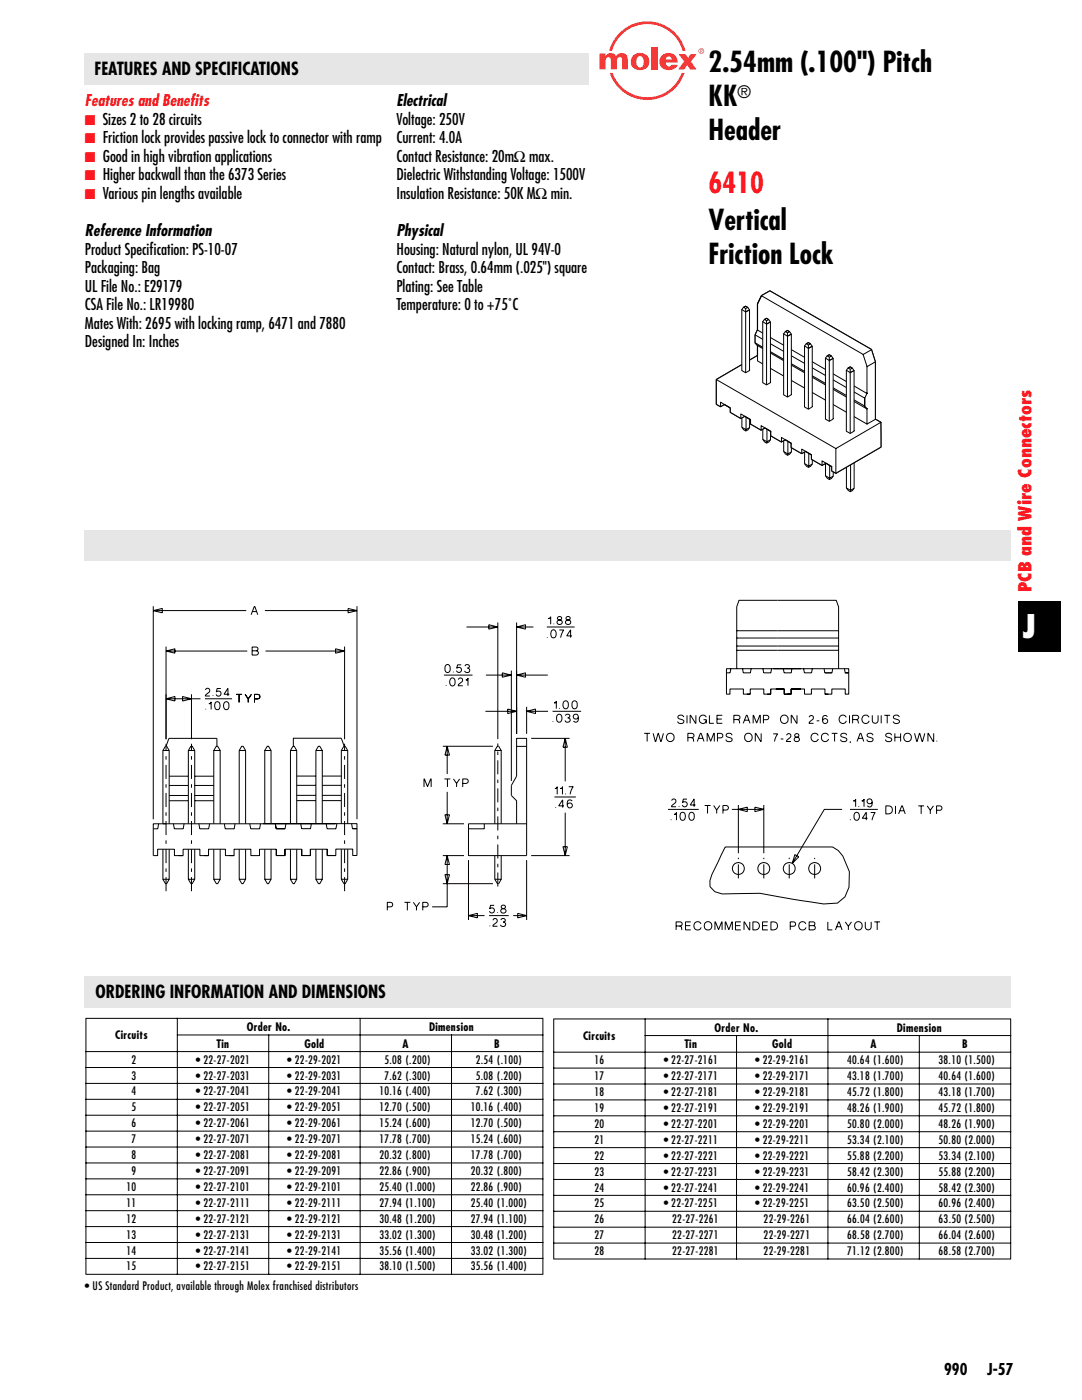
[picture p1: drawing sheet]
<svg xmlns="http://www.w3.org/2000/svg" width="216mm" height="279mm" viewBox="0 0 216 279" stroke-linecap="round" stroke-linejoin="round" font-family="sans-serif">
<path d="M203.2 120h8.5v10.1h-8.5z" fill="#000"/>
<g fill="#fff">
<path d="M202.4 68.3h5.9v49.9h-5.9z"/>
<path d="M119.6 4.2h21v15.8h-21z"/>
</g>
<g fill="#ee3b32">
<path d="M119.6 10.7h1.2v.5a1.22 1.22 0 0 1 2.1 0 1.28 1.28 0 0 1 1.5-.5 1.28 1.28 0 0 1 .9 1.3v1.8h-1.1v-1.7a.55 .55 0 0 0-.6-.7 .55 .55 0 0 0-.5 .7v1.7h-1.2v-1.7a.54 .54 0 0 0-.6-.7 .54 .54 0 0 0-.4 .7v1.7h-1.3z"/>
<path d="M130 9.4h1.3v4.4h-1.3z"/>
<path d="M135.4 10.8h1.4l.5 .7 .5-.7h1.2l-1.1 1.5 1 1.5h-1.2l-.6-.8-.5 .8h-1.3l1.2-1.5z"/>
<path d="M121.7 14.6h.5a7.3 7.3 0 0 0 6.9 4.8 7.3 7.3 0 0 0 6.9-4.8h.6a7.9 7.9 0 0 1-7.5 5.4 7.9 7.9 0 0 1-7.4-5.4z"/>
<path d="M123.6 6.6a7.8 7.8 0 0 1 13.2 3.5h-.6a7.3 7.3 0 0 0-7-5.3 7.3 7.3 0 0 0-7.1 5.3h-.5a8 8 0 0 1 2-3.5z"/>
<path d="M126.4 11a1.85 1.85 0 0 1 2.4-.1 1.85 1.85 0 0 1 .5 2.3 1.84 1.84 0 0 1-2.6 .5 1.84 1.84 0 0 1-.3-2.7zM127.4 11.3a1.52 1.52 0 0 0 0 2.1 .69 .69 0 0 0 1-.6 1.22 1.22 0 0 0-.7-1.6z"/>
<path d="M132.1 11a1.85 1.85 0 0 1 2.1-.3 1.85 1.85 0 0 1 1 1.8h-2.3a.6 .6 0 0 0 .3 .7 .6 .6 0 0 0 .8-.3h1.2a1.98 1.98 0 0 1-1.8 1.1 1.98 1.98 0 0 1-1.8-1.2 1.77 1.77 0 0 1 .5-1.8zM133 11.4l-.2 .5h1.3a.63 .63 0 0 0-.4-.6 .63 .63 0 0 0-.7 .1z"/>
<path d="M139.4 10.2a.57 .57 0 0 1 1.1 0 .57 .57 0 0 1-1.1 0zM139.5 10.2a.46 .46 0 0 0 .9 0 .46 .46 0 0 0-.9 0zM139.7 9.9h.4l-.1 .3 .2 .3-.3-.3-.2 .3zM139.8 10v.2l.2-.1v-.1z"/>
</g>
<path d="M16.7 10.6h100.8v6.3h-100.8z" fill="#e6e6e6"/>
<path d="M16.9 105.1h184.6v88.6h-184.6z" fill="#fff"/>
<path d="M16.9 105.8h184.8v6h-184.8z" fill="#e6e6e6"/>
<path d="M110.5 203.4h91v62.7h-91z" fill="#fff"/>
<g fill="none" stroke="#000" stroke-width=".2">
<path d="M110.4 203.4h91.4M110.4 210h91.4M110.4 213.2h91.4M110.4 216.3h91.4M110.4 219.5h91.4M110.5 203.4v47.8M128.6 206.7h73.2M128.7 203.3v48M147 206.6v44.7M165.2 203.3v48M183.4 206.6v44.7M201.7 203.4v47.8"/>
<path d="M110.4 222.7h91.4M110.4 225.9h91.4M110.4 229h91.4M110.4 232.2h91.4M110.4 235.4h91.4M110.4 238.6h91.4M110.4 241.7h91.4M110.4 244.9h91.4M110.4 248.1h91.4M110.4 251.3h91.4"/>
</g>
<path d="M16.9 194.7h184.8v6.4h-184.8z" fill="#e6e6e6"/>
<path d="M17.1 202.5h91.1v52.5h-91.1z" fill="#fff"/>
<g fill="none" stroke="#000" stroke-width=".2">
<path d="M17.1 203.2h91.3M17.1 209.9h91.3M17.1 213h91.3M17.1 216.2h91.3M17.1 219.4h91.3M17.1 203.3v50.9M35.3 206.6h73.1M35.4 203.1v51.3M53.6 206.5v47.9M71.9 203.1v51.3M90.1 206.5v47.9M108.3 203.3v50.9"/>
<path d="M17.1 222.6h91.3M17.1 225.7h91.3M17.1 228.9h91.3M17.1 232.1h91.3M17.1 235.3h91.3M17.1 238.4h91.3M17.1 241.6h91.3M17.1 244.8h91.3M17.1 248h91.3M17.1 251.1h91.3M17.1 254.3h91.3"/>
</g>
<g fill="#fff">
<path d="M17 256h91v5.8h-91z"/>
<path d="M141.4 55.6h60.3v45.1h-60.3z"/>
<path d="M142.1 57.3h34.6v41.7h-34.6z"/>
</g>
<path d="M168.9 90.7a1.17 1.17 0 0 1 1.5 0v6.8l-.3 .4-.4 .2-.5-.2-.3-.5z" fill="#fff" stroke="#000" stroke-width=".2"/>
<path d="M169.7 92.3v5.6l-.8-.5M170.4 97.5l-.7 .4v.2" fill="none" stroke="#000" stroke-width=".2"/>
<path d="M164.7 90.4a1.17 1.17 0 0 1 1.6 0v4.6l-.4 .5-.4 .2-.4-.3-.4-.4z" fill="#fff" stroke="#000" stroke-width=".2"/>
<path d="M165.6 92v3.4l-.9-.4M166.3 95l-.8 .4v.3" fill="none" stroke="#000" stroke-width=".2"/>
<path d="M160.5 88a1.17 1.17 0 0 1 1.6 0v4.6l-.4 .5-.4 .2-.4-.3-.4-.5z" fill="#fff" stroke="#000" stroke-width=".2"/>
<path d="M161.4 89.6v3.4l-.9-.5M162.1 92.6l-.7 .4-.1 .3" fill="none" stroke="#000" stroke-width=".2"/>
<path d="M156.4 85.6a1.17 1.17 0 0 1 1.5-.1v4.7l-.3 .4-.5 .3-.4-.3-.3-.5z" fill="#fff" stroke="#000" stroke-width=".2"/>
<path d="M157.2 87.2v3.4l-.8-.5M157.9 90.2l-.7 .4-.1 .3" fill="none" stroke="#000" stroke-width=".2"/>
<path d="M152.2 83.1a1.17 1.17 0 0 1 1.5 0v4.7l-.3 .4-.4 .2-.5-.2-.3-.5z" fill="#fff" stroke="#000" stroke-width=".2"/>
<path d="M153 84.8v3.4l-.8-.5M153.7 87.8l-.7 .4v.2" fill="none" stroke="#000" stroke-width=".2"/>
<path d="M148 80.7a1.17 1.17 0 0 1 1.6 0v4.6l-.4 .5-.4 .2-.4-.2-.4-.5z" fill="#fff" stroke="#000" stroke-width=".2"/>
<path d="M148.9 82.3v3.4l-.9-.4M149.6 85.3l-.7 .4-.1 .3" fill="none" stroke="#000" stroke-width=".2"/>
<path d="M152 59l1.6-.9 20.3 11.7 .8 2.4v11.5l1 .6 .1 4.9-9 5.2-.8-.4v-.9l-1.2-.7-.8 .5-2.1-1.3v-.8l-1.2-.7-.7 .4-2.1-1.2v-.8l-1.2-.8-.8 .5-2.1-1.2v-.9l-1.2-.7-.7 .4-2.1-1.2v-.8l-1.2-.7-.8 .4-2.1-1.2v-.9l-1.2-.7-.7 .5-.9-.5v-4.9l8.3-4.8v-2.1l-.5-.5v-1.6l.5-1v-5.1z" fill="none" stroke="#000" stroke-width=".26"/>
<path d="M152 59l1.6-.9 20.3 11.7 .8 2.4v11.5l1.1 .6v4.9l-9 5.2-.8-.4v-.9l-1.2-.7-.8 .5-2.1-1.3v-.8l-1.2-.7-.7 .4-2.1-1.2v-.8l-1.2-.8-.8 .5-2.1-1.2v-.9l-1.2-.7-.7 .4-2.1-1.2v-.8l-1.2-.7-.8 .4-2.1-1.2v-.9l-1.2-.7-.7 .5-.9-.5v-4.9l8.3-4.8v-2.1l-.5-.5v-1.6l.5-1v-5.1z" fill="#fff" stroke="#000" stroke-width=".2"/>
<g fill="none" stroke="#000" stroke-width=".2">
<path d="M142.9 75.8l23.9 13.7M150.7 66.8l21.8 12.6v1.6l-21.8-12.6M151.1 65.8l21.9 12.7M151.1 68.9l21.9 12.7M151.2 68.9v3.1l21.8 12.6v-3l-.4-.5v-1.6l.4-1.1M151.2 65.8v-5.1l.8-1.7 20.2 11.7 .8 2.4v5.4M173.9 69.8l-1.7 .9M174.7 72.2l-1.7 1M143.8 81.1v-.8l1.9 1.1M147.8 83.5v-.9l2 1.1M151.9 85.8v-.8l1.9 1.1M155.9 88.2v-.9l2 1.2"/>
<path d="M160 90.5v-.9l1.9 1.2M164 92.9v-.9l2 1.1M174.7 83.7l-1.7 .9M175.8 84.3l-9 5.2v4.9"/>
</g>
<path d="M169.2 73.4l.5-.2 .4 .3 .3 .5v12.1l-.8 .4-.7-.4v-12.2z" fill="#fff" stroke="#000" stroke-width=".2"/>
<path d="M169.2 73.4l.5-.2 .4 .3-.5 .2zM169.6 74.4v12.1M169.6 73.7v.7l.8-.4-.8 .4-.7-.5" fill="none" stroke="#000" stroke-width=".2"/>
<path d="M165.1 71l.4-.2 .4 .3 .3 .4 .1 12.1-.8 .5-.8-.5v-12.1z" fill="#fff" stroke="#000" stroke-width=".2"/>
<path d="M165.1 71l.4-.2 .4 .3-.4 .2zM165.5 71.9v12.2M165.5 71.3v.6l.7-.4-.7 .4-.8-.4" fill="none" stroke="#000" stroke-width=".2"/>
<path d="M160.9 68.6l.4-.2 .4 .2 .4 .5v12.1l-.8 .5-.8-.5v-12.2z" fill="#fff" stroke="#000" stroke-width=".2"/>
<path d="M160.5 69l.8 .5 .8-.4M160.9 68.6l.4-.2 .4 .2-.4 .2zM161.3 69.5v12.1M161.3 68.8v.7l.8-.4" fill="none" stroke="#000" stroke-width=".2"/>
<path d="M156.7 66.2l.4-.3 .5 .3 .3 .5v12.1l-.8 .4-.7-.4v-12.2z" fill="#fff" stroke="#000" stroke-width=".2"/>
<path d="M156.7 66.2l.4-.3 .5 .3-.5 .2zM157.1 67.1v12.1M157.1 66.4v.7l.8-.4-.8 .4-.7-.5" fill="none" stroke="#000" stroke-width=".2"/>
<path d="M152.5 63.7l.5-.2 .4 .3 .3 .5v12.1l-.7 .4-.8-.4v-12.2z" fill="#fff" stroke="#000" stroke-width=".2"/>
<path d="M152.5 63.7l.5-.2 .4 .3-.4 .2zM153 64.7v12.1M153 64v.7l.7-.4-.7 .4-.8-.5" fill="none" stroke="#000" stroke-width=".2"/>
<path d="M148.4 61.3l.4-.2 .4 .3 .4 .5v12l-.8 .5-.8-.5v-12.1z" fill="#fff" stroke="#000" stroke-width=".2"/>
<path d="M148.4 61.3l.4-.2 .4 .3-.4 .2zM148.8 62.2v12.2M148.8 61.6v.6l.8-.3-.8 .3-.8-.4" fill="none" stroke="#000" stroke-width=".2"/>
<g fill="#fff">
<path d="M17 113.6h184.5v78.4h-184.5z"/>
<path d="M30.2 119.6h158.1v66.4h-158.1z"/>
</g>
<g fill="none" stroke="#000" stroke-width=".2">
<path d="M30.6 121.9l1.8-.5v.9zM30.6 121v42.5M30.6 121.9h18.5M33.1 139.5l1.8-.5v.9zM33.1 129.9l1.8-.4v.9zM33.1 129v18.5M33.1 139.5h6.9M33.1 129.9h16.2M36.4 139l1.8 .5-1.8 .4zM38.2 138.6v8.9M40.9 139.5h5.4M41 137.7a.44 .44 0 0 1 .7-.3 .44 .44 0 0 1 0 .7l-.6 .6-.1 .2h.9"/>
<path d="M42.5 138.8v.1M44.1 137.4h-.8l-.1 .7a.51 .51 0 0 1 .7-.1 .51 .51 0 0 1 0 .8 .51 .51 0 0 1-.8-.2M45.8 138.6h-1.1l.8-1.2v1.5M47.1 138.6h1.2M47.7 138.6v1.6M48.9 138.6l.6 .9M50.1 122.7l.6-1.6h.2l.5 1.6M50.2 138.6l-.7 .9v.7M50.3 129.9h.9a.43 .43 0 0 1 .4 .4 .43 .43 0 0 1-.4 .4h-.9v-1.6h.8a.37 .37 0 0 1 .4 .4 .37 .37 0 0 1-.4 .4M50.4 122.1h.8M50.8 139.5h.6a.45 .45 0 0 0 .5-.5 .45 .45 0 0 0-.5-.4h-.6v1.6M52.9 121.9h18.3"/>
<path d="M53 129.9h15.8M67 129.5l1.8 .4-1.8 .5zM68.8 129v18.5M69.5 121.4l1.7 .5-1.7 .4zM71.2 121v42.5M88.6 134.7h5.7M88.9 132.8a.57 .57 0 0 1 .8 0 .57 .57 0 0 1 .1 .7 .55 .55 0 0 1-.5 .7 .55 .55 0 0 1-.5-.7zM89 136.7v.2M89.9 135.5a.57 .57 0 0 1 .8-.1 .57 .57 0 0 1 .1 .8 .56 .56 0 0 1-.5 .7 .56 .56 0 0 1-.6-.7zM90.5 134.1v.1M91.5 135.6a.44 .44 0 0 1 .6-.2 .44 .44 0 0 1 .1 .7l-.7 .5-.1 .3h.9M92 132.7h-.7l-.2 .7a.52 .52 0 0 1 .8-.1 .52 .52 0 0 1-.1 .8 .52 .52 0 0 1-.7-.3"/>
<path d="M92.8 132.9a.42 .42 0 0 1 .5-.3 .42 .42 0 0 1 .3 .6l-.3 .1a.5 .5 0 0 1 .4 .5 .5 .5 0 0 1-.5 .5 .5 .5 0 0 1-.5-.4M93.1 125.1h6.2M93.4 135.7h-.4l.3-.1 .1-.3v1.6M97 134.7h5M97.5 124.7l1.8 .4-1.8 .5zM99.3 124.2v23.3M100.2 134.3l1.8 .4-1.8 .5zM102 133.8v22.1M103.1 125.1l1.8-.4v.9zM103.1 134.7l1.8-.4v.9zM103.1 124.2v22.3M103.1 125.1h3.3"/>
<path d="M103.1 134.7h6.2M109.1 125.1h5.6M109.2 127.1v.2M109.8 123.4h-.4l.5-.3v1.5M110.1 125.9a.54 .54 0 0 1 .6-.1 .54 .54 0 0 1 .3 .6v.2a.56 .56 0 0 1-.6 .7 .56 .56 0 0 1-.5-.7zM110.5 124.5v.1M111.4 123.1l-.1 .4 .6 .3a.5 .5 0 0 1 0 .9 .5 .5 0 0 1-.8-.5l.2-.3 .5-.2a.39 .39 0 0 0 .2-.6 .39 .39 0 0 0-.6 0zM111.6 125.7h.9l-.6 1.6M113.1 123.1l-.1 .4 .6 .3a.5 .5 0 0 1 0 .9 .5 .5 0 0 1-.8-.5l.2-.3 .5-.2a.39 .39 0 0 0 .2-.6 .39 .39 0 0 0-.6 0zM114.1 126.9h-1l.7-1.2 .1 1.6M145.8 133.5l-.1 .8h-.7M147 133.5v-12.4l.5-1.3h19.4l.4 1.3v12.4"/>
<path d="M147 129.8h20.3M147 128.9h20.3M147 127.3h20.3M147 125.9h20.3M148.2 133.5l.1 .8h1.4l.2-.8M149.7 138.5h-1.4v-1h-2.6v1h-.7v-5h24.4v5h-.7v-1h-2.7v1h-1.4M152.2 133.5l.2 .8h1.4l.2-.8M153.1 138.5h.7v-1h2.7v1h1.4M153.8 137.5v1h-1.4v-1h-2.7v1h-.7M154.8 137.5h1.7v1h1.4v-1h2.6v1h1.4v-1h2.7v1h.7M156.3 133.5l.2 .8h1.4l.1-.8M159.8 137.5h-1.9v1h-.7"/>
<path d="M160.4 133.5l.1 .8h1.4l.2-.8M164.4 133.5l.2 .8M164.6 134.3h1.4M166.2 133.5l-.2 .8h-1.4M168.5 133.5l.1 .8h.8M32.5 149.8l.5-.9h.3l.5 .9M33.1 148.9l.6-1.5h9.6v1.6M33.1 148.4v1.5M33.1 150.9v.7M33.1 152.7v2.8M33.1 156.5v.7M33.1 158.3v2.8"/>
<path d="M33.8 154.9h3.7M33.8 158.8h3.7M33.8 156.8h3.7M33.8 159.8h3.7M37.6 149.8l.5-.9h.3l.5 .9M37.6 149.8h1.3M37.6 149.8v14.6M38.2 148.4v1.5M38.2 150.9v.7M38.2 152.7v2.8M38.2 156.5v.7M38.2 158.3v2.8"/>
<path d="M38.9 149.8v14.6M38.9 154.9h3.8M38.9 158.8h3.8M38.9 156.8h3.8M38.9 159.8h3.8M41.1 141.5v.1M42.1 140.4h-.4l.4-.3v1.5M42.7 149.8l.5-.9h.2l.5 .9M43 140.2a.59 .59 0 0 1 .7 0 .59 .59 0 0 1 .2 .7 .56 .56 0 0 1-.5 .7 .56 .56 0 0 1-.6-.7zM44.8 140.2a.58 .58 0 0 1 .7 0 .58 .58 0 0 1 .2 .7 .56 .56 0 0 1-.6 .7 .56 .56 0 0 1-.5-.7zM47.7 149.8l.5-.9h.3l.5 .9M52.8 149.8l.5-.9h.3l.5 .9"/>
<path d="M58 149.8l.5-.9h.2l.5 .9M58.5 148.9v-1.6h9.6l.6 1.6M59.2 154.9h3.8M59.2 159.8h3.8M59.2 158.7h3.8M59.2 156.7h3.8M63 149.8h1.3v14.6M63 149.8l.5-.9h.3l.5 .9M63 149.8v14.6M64.3 154.9h3.8M64.3 159.8h3.8M64.3 158.7h3.8"/>
<path d="M64.3 156.7h3.8M68.1 149.8l.5-.9h.3l.5 .9M68.8 148.4v1.5M68.8 150.9v.7M68.8 152.7v2.8M68.8 156.5v.7M68.8 158.3v2.8M84.6 157.1v-1.6l.7 1.5 .7-1.5v1.6M88.4 148.9h10M88.7 155.5h1.2M89.2 148.9l.5 1.8h-.9zM89.2 148.9v5.6"/>
<path d="M89.2 158v6.4M89.3 155.5v1.6M90.5 155.5l.6 .9M91.7 155.5l-.6 .9v.7M92.3 156.4h.7a.45 .45 0 0 0 .4-.5 .45 .45 0 0 0-.4-.4h-.7v1.6M96.9 142h6.2M98.7 149.8l.5-.9h.3l.5 .9M99.3 148.4v.5M99.3 150v.7M99.3 151.7v2.8M99.3 155.6v.7M99.3 157.3v2.8"/>
<path d="M101.3 141.5l1.8 .5-1.8 .4zM102 156.8v2l1.1 1v4.6M102 156.8l1.1-1.9v-7.5h2v23.4h-11.6v-6.4h11.6M103.1 149h2M105.1 142l1.8-.5v.9zM105.1 141.1v5.4M105.1 142h4.3M106 147.4h7.7M110.3 142h5.7M110.3 144v.1M110.6 159.1h4.3M111 140.3h-.4l.3-.2 .1-.2v1.5"/>
<path d="M111.1 157.4h-.4l.4-.2 .1-.2v1.5M111.2 142.7a.6 .6 0 0 1 .8 0 .6 .6 0 0 1 .1 .7 .58 .58 0 0 1-.6 .7 .58 .58 0 0 1-.4-.8zM111.6 141.3v.1M112.2 157.4h-.4l.4-.2v-.2v1.5M112.5 140a.58 .58 0 0 1 .8 0 .58 .58 0 0 1 .1 .8 .56 .56 0 0 1-.5 .7 .56 .56 0 0 1-.6-.7zM112.8 147.4l.4 1.7h-.9zM112.8 147.4v8.5M112.8 142.8a.41 .41 0 0 1 .4-.4 .41 .41 0 0 1 .4 .4 .41 .41 0 0 1-.3 .5 .47 .47 0 0 1 .5 .5 .47 .47 0 0 1-.7 .3l-.4-.3M112.9 158.4v.1M113.5 157h.9l-.4 .8-.2 .7M114.2 159.9a.59 .59 0 0 0-.8-.2 .59 .59 0 0 0-.2 .8 .53 .53 0 0 0 .4 .7 .53 .53 0 0 0 .6-.5 .51 .51 0 0 0-.5-.4 .51 .51 0 0 0-.5 .4M114.3 140a.58 .58 0 0 1 .7 0 .58 .58 0 0 1 .2 .8 .57 .57 0 0 1-.7 .6 .57 .57 0 0 1-.4-.8z"/>
<path d="M115.4 143.1a.5 .5 0 0 1-.8 .4 .5 .5 0 0 1 0-.9 .5 .5 0 0 1 .8 .4v.4a.53 .53 0 0 1-.3 .7 .53 .53 0 0 1-.6-.2M128.5 146.4h1.2M129.1 146.4v1.6M130.3 146.4l.5 1.6 .5-1.6 .6 1.6 .5-1.6M134 159.8a.44 .44 0 0 1 .7-.3 .44 .44 0 0 1 .1 .7l-.7 .6-.1 .2h.9M136.4 143.1a.59 .59 0 0 0-.6-.4 .59 .59 0 0 0-.5 .5l1.1 .6a.53 .53 0 0 1-.2 .6 .53 .53 0 0 1-.7-.1l-.3-.3M137.1 159.5h-.7l-.2 .7a.52 .52 0 0 1 .8-.1 .52 .52 0 0 1-.1 .8 .52 .52 0 0 1-.8-.2M137.1 142.8v1.6M137.3 147.2h.8a.43 .43 0 0 0 .4-.4 .43 .43 0 0 0-.4-.4h-.8v1.6M138 147.2l.3 .1 .2 .7M138.9 142.8v1.6l-1.2-1.6v1.6M139.1 148l.7-1.6h.1l.6 1.6"/>
<path d="M139.4 147.4h.8M140.4 143.6h.5v.8M140.9 143.1a.77 .77 0 0 0-1.1-.2 .77 .77 0 0 0-.1 1.1 .77 .77 0 0 0 1.1 .2l.1-.4M141.1 148v-1.6l.7 1.5 .7-1.5v1.6M141.6 142.8v1.6h.8M143.1 143.5h.9M143.2 147.3h.6a.45 .45 0 0 0 .4-.5 .45 .45 0 0 0-.4-.4h-.6v1.6M144.1 142.8h-1v1.6h1M146.1 146.7a.59 .59 0 0 0-.7-.4 .59 .59 0 0 0-.5 .6l1.2 .6a.39 .39 0 0 1-.4 .5h-.6l-.2-.4M146.4 143.6h.8a.43 .43 0 0 0 .5-.4 .43 .43 0 0 0-.5-.4h-.8v1.6M147.2 143.6l.2 .1 .3 .7M148.3 144.4l.6-1.6h.2l.6 1.6"/>
<path d="M148.6 143.7h.8M148.8 146.5a.79 .79 0 0 1 1.1 .2 .79 .79 0 0 1-.2 1.1 .79 .79 0 0 1-1.1-.2v-.8zM150.3 144.4v-1.6l.7 1.5 .7-1.5v1.6M151.9 146.4v1.6l-1.2-1.6v1.6M152.3 143.6h.7a.44 .44 0 0 0 .4-.4 .44 .44 0 0 0-.4-.4h-.7v1.6M154.3 146.5h.9l-.7 1.5M155.8 147.5h.5M157 146.8a.44 .44 0 0 1 .6-.3 .44 .44 0 0 1 .1 .7l-.7 .5-.1 .3h.9M158.7 146.5l-.1 .3 .1 .2 .5 .2a.45 .45 0 0 1 .1 .6 .45 .45 0 0 1-.7 0 .45 .45 0 0 1 .2-.6l.4-.1a.4 .4 0 0 0 .1-.6 .4 .4 0 0 0-.6 0zM159 142.8v1.6l-1-1.6h-.1v1.6M161.5 143.1a.44 .44 0 0 1 .6-.2 .44 .44 0 0 1 .1 .7l-.6 .4-.2 .4h.9M163 143.9h.5"/>
<path d="M163.3 146.8a.76 .76 0 0 0-1.2-.2 .76 .76 0 0 0 0 1.2 .76 .76 0 0 0 1.2-.3M165.1 143a.59 .59 0 0 0-.8-.1 .59 .59 0 0 0-.2 .8 .53 .53 0 0 0 .4 .7 .53 .53 0 0 0 .7-.5 .51 .51 0 0 0-.5-.5 .51 .51 0 0 0-.5 .4M165.3 146.8a.76 .76 0 0 0-1.1-.2 .76 .76 0 0 0 0 1.1 .76 .76 0 0 0 1.1-.1v-.1M166 146.4h1.1M166.5 146.4v1.6M168.9 143.2a.77 .77 0 0 0-1.2-.2 .77 .77 0 0 0 0 1.1 .77 .77 0 0 0 1.2-.2M168.9 146.7a.59 .59 0 0 0-.6-.4 .59 .59 0 0 0-.5 .6l1.2 .6a.39 .39 0 0 1-.4 .5h-.6l-.3-.4M169.5 142.8v1.6M169.7 147.9l-.1 .4M170.1 143.6h.8a.43 .43 0 0 0 .5-.4 .43 .43 0 0 0-.5-.4h-.8v1.6M170.7 159.8h-.4l.3-.1 .1-.2v1.5M170.8 143.6l.3 .1 .2 .7"/>
<path d="M171 148l.6-1.6h.2l.6 1.6M171.3 147.4h.8M172.4 159.8h-.4l.3-.1 .1-.2v1.5M173.4 143.2a.77 .77 0 0 0-1.1-.2 .77 .77 0 0 0 0 1.1 .77 .77 0 0 0 1.1-.2M174.1 142.8v1a.58 .58 0 0 0 .5 .6 .58 .58 0 0 0 .6-.6v-1M174.2 146.7a.59 .59 0 0 0-.6-.4 .59 .59 0 0 0-.6 .6l1.1 .5 .1 .4a.7 .7 0 0 1-1.2-.2M175.8 142.8v1.6M176.5 142.8h1.1M177 142.8v1.6M177.9 146.7a.59 .59 0 0 0-.6-.4 .59 .59 0 0 0-.5 .6l1 .5 .1 .4a.7 .7 0 0 1-1.2-.2M178.6 146.4v1.6M178.6 147.1h1.1"/>
<path d="M179.4 143.1a.59 .59 0 0 0-.6-.4 .59 .59 0 0 0-.5 .5l1.1 .6a.54 .54 0 0 1-.2 .6 .54 .54 0 0 1-.7-.1l-.3-.3M179.7 146.4v1.6M182.5 146.4l.4 1.6 .6-1.6 .6 1.6 .4-1.6M186.3 146.4v1.6l-1.1-1.6v1.6M186.9 147.8v.2M31.7 164.4l-.2 1h-.9M32.5 164.4v-14.6h1.3v14.6M32.5 169.5v6h1.3v-6M32.5 175.5l.5 .9h.3l.5-.9M33.1 162.1v.7M33.1 163.9v2.8M33.1 167.7v.7"/>
<path d="M33.1 169.5v2.8M33.1 173.3v.7M33.1 175.1v2.8M34.6 164.4l.2 1h1.8l.1-1M37.6 169.5v6h1.3v-6M37.6 175.5l.5 .9h.3l.5-.9M38.2 162.1v.7M38.2 163.9v2.8M38.2 167.7v.7M38.2 169.5v2.8M38.2 173.3v.7M38.2 175.1v2.8"/>
<path d="M39.7 164.4l.2 1h1.7l.2-1M40.8 170.8h.8v-1.3h3.4v1.3h1.7M42.7 164.4v-14.6h1.2v14.6M42.7 169.5v6h1.2v-6M42.7 175.5l.5 .9h.2l.5-.9M44.8 164.4l.1 1h1.8l.2-1M47.7 164.4v-14.6h1.3v14.6M47.7 169.5v6h1.3v-6M47.7 175.5l.5 .9h.3l.5-.9M49.8 164.4l.2 1h1.8l.2-1M52.5 164.4h18.7v6.3h-.8v-1.2h-3.4v1.2h-1.7M52.8 164.4v-14.6h1.3v14.6"/>
<path d="M52.8 169.5v6h1.3v-6M52.8 175.5l.5 .9h.3l.5-.9M55.1 169.5v1.3h1.8v-1.3h3.3v1.3h1.7v-1.3h3.4v1.3h1.7M55.1 169.5v1.2h1.8v-1.2M55.1 169.5h-3.3v1.3h-1.7v-1.3h-3.4v1.3h-.9M57.1 164.4l-.2 1h-1.8l-.2-1 .2 1h1.8M58 164.4v-14.6h1.2v14.6M58 169.5v6h1.2v-6M58 175.5l.5 .9h.2l.5-.9M60 164.4l.2 1h1.8l.1-1M60.2 169.5v1.2h1.7v-1.2M63 169.5v6h1.3v-6"/>
<path d="M63 175.5l.5 .9h.3l.5-.9M65.1 164.4l.2 1M65.3 165.4h1.8M65.3 169.5v1.2h.9M66.9 164.4h-36.3v6.4h.9v-1.3h3.3v1.3h1.7v-1.3h3.4v1.3h1.7v-1.3M67.2 164.4l-.2 1M68.1 164.4v-14.6h1.3v14.6M68.1 169.5v6h1.3v-6M68.1 175.5l.5 .9h.3l.5-.9M68.8 162.1v.7M68.8 163.9v2.8M68.8 167.7v.7"/>
<path d="M68.8 169.5v2.8M68.8 173.3v.7M68.8 175.1v2.8M70.2 164.4l.1 1h1M88.4 170.8h4.2M88.4 164.4h4.2M88.4 176.4h10M88.8 174.6h.9l-.5 1.8zM88.8 162.6h.9l-.5 1.8zM89.2 170.8l.5 1.7h-.9zM89.2 170.8v10.2h-3M93.5 171.7v11.9"/>
<path d="M96.6 164.4v1h-3.1M98.7 164.4v-14.6h1.3v14.6M98.7 170.8v4.7h1.3v-4.7M98.7 175.5l.5 .9h.3l.5-.9M99.3 161.2v.7M99.3 162.9v2.8M99.3 166.8v.7M99.3 168.5v2.8M99.3 172.4v.7M99.3 174.1v2.8M105.1 171.7v11.9M106 170.8h7.7"/>
<path d="M110.9 161.1v.1M112.3 169h.9l-.4 1.8zM112.5 160.8h-1l.7-1.1 .1 1.5M112.8 162.2v8.6M133.3 161.5h6.1M133.9 163.5v.2M134.9 162.5h-.4l.4-.1 .1-.2v1.5M135.5 160.9v.1M135.8 162.3a.6 .6 0 0 1 .8-.1 .6 .6 0 0 1 .2 .8 .56 .56 0 0 1-.6 .7 .56 .56 0 0 1-.5-.7zM137.6 162.3a.58 .58 0 0 1 .8 0 .58 .58 0 0 1 .1 .7 .56 .56 0 0 1-.5 .7 .56 .56 0 0 1-.5-.7zM138.8 160.7h-1l.7-1.2v1.5M140.6 160.8h1.2"/>
<path d="M141.2 160.8v1.6M142.4 160.8l.6 .9M143.6 160.8l-.6 .9v.7M144.3 161.7h.6a.45 .45 0 0 0 .5-.5 .45 .45 0 0 0-.5-.4h-.6v1.6M144.7 169h21.4l1.2 .8 .9 1.1 1.3 3.1-.1 3.1-.8 1.9-1.5 1.2-2.7 .2-12.7-2.1-7.6 .1-1.5-.4-.9-1v-1.2l.4-1.3zM146 161.5h6.4M147.3 161.5l1.8-.4v.9zM147.3 160.7v9.6M147.3 171.2v.3M147.3 172.5v2.8M150.6 161.1l1.8 .4-1.8 .5zM152.4 160.7v9.6"/>
<path d="M152.4 171.2v.3M152.4 172.5v2.8M157.5 171.2v.3M157.5 172.5v2.8M158.6 170.6l.8 .4-1.3 1.3zM162.6 171.2v.3M162.6 172.5v2.8M168 161.5h-3.5l-6.4 10.8M169.6 161.5h5.6M169.7 163.5v.2M170.6 162.3a.6 .6 0 0 1 .7 0 .6 .6 0 0 1 .2 .7 .58 .58 0 0 1-.7 .7 .58 .58 0 0 1-.4-.9zM171.4 160.9v.1"/>
<path d="M173.1 163.3h-1l.7-1.1 .1 1.5M173.7 162.2h.9l-.6 1.5M174 160a.5 .5 0 0 1-.8 .4 .5 .5 0 0 1 0-.9 .5 .5 0 0 1 .8 .4v.3a.57 .57 0 0 1-.1 .7 .57 .57 0 0 1-.8-.1M176.8 160.8a1.03 1.03 0 0 1 1.2 .5l.1 .2a.75 .75 0 0 1-.8 .9h-.5zM178.7 160.8v1.6M179.3 162.4l.6-1.6h.2l.5 1.6M179.6 161.8h.8M183.2 160.8h1.2M183.8 160.8v1.6M185 160.8l.6 .9M186.3 160.8l-.7 .9v.7M186.9 161.7h.6a.44 .44 0 0 0 .5-.4 .44 .44 0 0 0-.5-.5h-.6v1.6"/>
<path d="M77.3 181h.6a.45 .45 0 0 0 .5-.5 .45 .45 0 0 0-.5-.4h-.6v1.6M80.7 180.1h1.2M81.3 180.1v1.6M82.5 180.1l.6 .9M83.7 180.1l-.6 .9v.7M84.4 181h.6a.45 .45 0 0 0 .4-.5 .45 .45 0 0 0-.4-.4h-.6v1.6M93.5 182.7l1.8-.4v.9zM93.5 182.7h3.2M97.6 182.7h3.9M97.7 184.7v.2M98.4 183.7a.44 .44 0 0 1 .6-.3 .44 .44 0 0 1 .1 .7l-.7 .5v.3h.9M98.6 180.7h-.7l-.2 .7a.52 .52 0 0 1 .8-.1 .52 .52 0 0 1-.1 .8 .52 .52 0 0 1-.7-.2"/>
<path d="M99.3 182.1v.1M100 183.6a.4 .4 0 0 1 .3-.4 .4 .4 0 0 1 .5 .4 .4 .4 0 0 1-.4 .4 .5 .5 0 0 1 .4 .5 .5 .5 0 0 1-.4 .5 .5 .5 0 0 1-.5-.4M100.1 180.7l-.1 .4 .3 .2a.64 .64 0 0 1 .7 .5 .49 .49 0 0 1-.7 .4 .49 .49 0 0 1-.1-.8l.4-.1a.39 .39 0 0 0 .2-.6 .39 .39 0 0 0-.7 0zM102.4 182.7h2.7M103.3 182.3l1.8 .4-1.8 .5zM134.9 184.8h.8a.41 .41 0 0 0 .4-.4 .41 .41 0 0 0-.4-.4h-.8v1.6M135.6 184.8l.4 .3 .1 .5M136.8 184.7h1M137.8 184h-1v1.6h1M139.9 184.4a.76 .76 0 0 0-1.2-.2 .76 .76 0 0 0 .1 1.2 .76 .76 0 0 0 1.1-.3M140.7 184.2a.79 .79 0 0 1 1.2 .1 .79 .79 0 0 1-.2 1.1 .79 .79 0 0 1-1.1-.2l-.1-.5zM142.7 185.6v-1.6l.7 1.5 .7-1.5v1.6"/>
<path d="M144.7 185.6v-1.6l.7 1.5 .7-1.5v1.6M146.8 184.7h.9M147.8 184h-1v1.6h1M149.6 184v1.6l-1.1-1.6v1.6M150.2 184h.6a.8 .8 0 0 1 .7 .8 .8 .8 0 0 1-.7 .8h-.6zM152.2 184.7h.9M153.2 184h-1v1.6h1M153.8 184a1.03 1.03 0 0 1 1.3 .4v.3a.75 .75 0 0 1-.7 .9h-.6zM157.7 184.9h.6a.44 .44 0 0 0 .5-.5 .44 .44 0 0 0-.5-.4h-.6v1.6M160.8 184.4a.76 .76 0 0 0-1.2-.2 .76 .76 0 0 0 .1 1.2 .76 .76 0 0 0 1.1-.3M161.5 184.7h.8a.43 .43 0 0 1 .4 .5 .43 .43 0 0 1-.4 .4h-.8v-1.6h.7a.38 .38 0 0 1 .4 .4 .38 .38 0 0 1-.4 .3M165.2 184v1.6h.9"/>
<path d="M166.7 185.6l.6-1.6h.2l.5 1.6M167 185h.8M168.7 184l.6 .9M169.9 184l-.6 .9v.7M172.7 184v1a.59 .59 0 0 0 .5 .6 .59 .59 0 0 0 .6-.6v-1M174.5 184h1.1M175 184v1.6"/>
<circle cx="133.7" cy="147.2" r=".81"/>
<circle cx="156.5" cy="143.6" r=".81"/>
<circle cx="181" cy="147.2" r=".81"/>
<circle cx="147.3" cy="173.3" r="1.2"/>
<circle cx="152.4" cy="173.3" r="1.2"/>
<circle cx="157.5" cy="173.3" r="1.2"/>
<circle cx="162.6" cy="173.3" r="1.2"/>
<circle cx="171.2" cy="184.8" r=".8"/>
</g>
<text font-size="6.3" fill="#fff" x="204" y="127.4">J</text>
<g font-size="5.6">
<text x="141.4" y="14.3">2.54mm (.100&quot;) Pitch</text>
<text x="141.4" y="21.2">KK</text>
<text x="141.4" y="27.9">Header</text>
<text x="141.4" y="45.9">Vertical</text>
<text x="141.4" y="52.6">Friction Lock</text>
</g>
<text font-size="5.6" fill="#ff1721" x="141.4" y="38.5">6410</text>
<g font-size="3.5">
<text x="18.8" y="15.1">FEATURES AND SPECIFICATIONS</text>
<text x="19" y="199.2">ORDERING INFORMATION AND DIMENSIONS</text>
</g>
<text font-size="3.5" fill="#ff1721" x="205.8" y="118.2" transform="rotate(-90 205.8 118.2)">PCB and Wire Connectors</text>
<text font-size="3.4" x="147.2" y="19.5">®</text>
<g font-size="3.2" fill="#ff1721">
<text x="16.9" y="21.2">Features and Benef</text>
<text x="37.9" y="21.2">its</text>
</g>
<g font-size="3.2">
<text x="79.1" y="21.2">Electrical</text>
<text x="79.1" y="24.9">Voltage: 250V</text>
<text x="79.1" y="28.6">Current: 4.0A</text>
<text x="79.1" y="32.3">Contact Resistance: 20mΩ max.</text>
<text x="79.1" y="36">Dielectric Withstanding Voltage: 1500V</text>
<text x="79.1" y="39.7">Insulation Resistance: 50K MΩ min.</text>
<text x="16.9" y="47.1">Reference Information</text>
<text x="79.1" y="47.1">Physical</text>
<text x="16.9" y="50.8">Product Specif</text>
<text x="29.8" y="50.8">ication: PS-10-07</text>
<text x="79.1" y="50.8">Housing: Natural nylon, UL 94V-0</text>
<text x="16.9" y="54.5">Packaging: Bag</text>
<text x="16.9" y="58.2">UL File No.: E29179</text>
<text x="79.1" y="54.5">Contact: Brass, 0.64mm (.025&quot;) square</text>
<text x="79.1" y="58.2">Plating: See Table</text>
<text x="16.9" y="61.9">CSA File No.: LR19980</text>
<text x="16.9" y="65.6">Mates With: 2695 with locking ramp, 6471 and 7880</text>
<text x="79.1" y="61.9">Temperature: 0 to +75˚C</text>
<text x="16.9" y="69.3">Designed In: Inches</text>
<text x="188.4" y="274.4">990</text>
<text x="197" y="274.4">J-57</text>
</g>
<g font-size="2.8" fill="#ff1721">
<text x="16.9" y="24.9">■ Sizes 2 to 28 circuits</text>
<text x="16.9" y="28.6">■ Friction lock provides passive lock to connector with ramp</text>
<text x="16.9" y="32.3">■ Good in high vibration applications</text>
<text x="16.9" y="36">■ Higher backwall than the 6373 Series</text>
<text x="16.9" y="39.7">■ Various pin lengths available</text>
</g>
<g font-size="2.3">
<text x="23" y="207.4">Circuits</text>
<text x="43.2" y="209.1">Tin</text>
<text x="49.2" y="205.8">Order No.</text>
<text x="60.7" y="209.1">Gold</text>
<text x="80.3" y="209.1">A</text>
<text x="85.6" y="205.8">Dimension</text>
<text x="98.6" y="209.1">B</text>
<text x="116.4" y="207.6">Circuits</text>
<text x="136.6" y="209.2">Tin</text>
<text x="142.6" y="205.9">Order No.</text>
<text x="154.1" y="209.2">Gold</text>
<text x="173.7" y="209.2">A</text>
<text x="178.9" y="205.9">Dimension</text>
<text x="192" y="209.2">B</text>
<text x="39.1" y="212.3">• 22-27-2021</text>
<text x="39.1" y="215.5">• 22-27-2031</text>
<text x="57.3" y="212.3">• 22-29-2021</text>
<text x="57.3" y="215.5">• 22-29-2031</text>
<text x="76.7" y="212.3">5.08 (.200)</text>
<text x="76.7" y="215.5">7.62 (.300)</text>
<text x="94.9" y="212.3">2.54 (.100)</text>
<text x="94.9" y="215.5">5.08 (.200)</text>
<text x="118.6" y="212.4">16</text>
<text x="118.6" y="215.6">17</text>
<text x="132.4" y="212.4">• 22-27-2161</text>
<text x="132.4" y="215.6">• 22-27-2171</text>
<text x="150.7" y="212.4">• 22-29-2161</text>
<text x="150.7" y="215.6">• 22-29-2171</text>
<text x="169" y="212.4">40.64 (1.600)</text>
<text x="169" y="215.6">43.18 (1.700)</text>
<text x="187.3" y="212.4">38.10 (1.500)</text>
<text x="187.3" y="215.6">40.64 (1.600)</text>
<text x="39.1" y="218.6">• 22-27-2041</text>
<text x="39.1" y="221.8">• 22-27-2051</text>
<text x="57.3" y="218.6">• 22-29-2041</text>
<text x="57.3" y="221.8">• 22-29-2051</text>
<text x="75.7" y="218.6">10.16 (.400)</text>
<text x="75.7" y="221.8">12.70 (.500)</text>
<text x="93.9" y="221.8">10.16 (.400)</text>
<text x="94.9" y="218.6">7.62 (.300)</text>
<text x="118.6" y="218.7">18</text>
<text x="118.6" y="221.9">19</text>
<text x="132.4" y="218.7">• 22-27-2181</text>
<text x="132.4" y="221.9">• 22-27-2191</text>
<text x="150.7" y="218.7">• 22-29-2181</text>
<text x="150.7" y="221.9">• 22-29-2191</text>
<text x="169" y="218.7">45.72 (1.800)</text>
<text x="169" y="221.9">48.26 (1.900)</text>
<text x="187.3" y="218.7">43.18 (1.700)</text>
<text x="187.3" y="221.9">45.72 (1.800)</text>
<text x="39.1" y="225">• 22-27-2061</text>
<text x="57.3" y="225">• 22-29-2061</text>
<text x="75.7" y="225">15.24 (.600)</text>
<text x="93.9" y="225">12.70 (.500)</text>
<text x="118.6" y="225.1">20</text>
<text x="132.4" y="225.1">• 22-27-2201</text>
<text x="150.7" y="225.1">• 22-29-2201</text>
<text x="169" y="225.1">50.80 (2.000)</text>
<text x="187.3" y="225.1">48.26 (1.900)</text>
<text x="39.1" y="228.2">• 22-27-2071</text>
<text x="39.1" y="231.3">• 22-27-2081</text>
<text x="57.3" y="228.2">• 22-29-2071</text>
<text x="57.3" y="231.3">• 22-29-2081</text>
<text x="75.7" y="228.2">17.78 (.700)</text>
<text x="75.7" y="231.3">20.32 (.800)</text>
<text x="93.9" y="228.2">15.24 (.600)</text>
<text x="93.9" y="231.3">17.78 (.700)</text>
<text x="118.6" y="228.3">21</text>
<text x="118.6" y="231.4">22</text>
<text x="132.4" y="228.3">• 22-27-2211</text>
<text x="132.4" y="231.4">• 22-27-2221</text>
<text x="150.7" y="228.3">• 22-29-2211</text>
<text x="150.7" y="231.4">• 22-29-2221</text>
<text x="169" y="228.3">53.34 (2.100)</text>
<text x="169" y="231.4">55.88 (2.200)</text>
<text x="187.3" y="228.3">50.80 (2.000)</text>
<text x="187.3" y="231.4">53.34 (2.100)</text>
<text x="25.3" y="237.7">10</text>
<text x="39.1" y="234.5">• 22-27-2091</text>
<text x="39.1" y="237.7">• 22-27-2101</text>
<text x="57.3" y="234.5">• 22-29-2091</text>
<text x="57.3" y="237.7">• 22-29-2101</text>
<text x="75.7" y="234.5">22.86 (.900)</text>
<text x="75.7" y="237.7">25.40 (1.000)</text>
<text x="93.9" y="234.5">20.32 (.800)</text>
<text x="93.9" y="237.7">22.86 (.900)</text>
<text x="118.6" y="234.6">23</text>
<text x="118.6" y="237.8">24</text>
<text x="132.4" y="234.6">• 22-27-2231</text>
<text x="132.4" y="237.8">• 22-27-2241</text>
<text x="150.7" y="234.6">• 22-29-2231</text>
<text x="150.7" y="237.8">• 22-29-2241</text>
<text x="169" y="234.6">58.42 (2.300)</text>
<text x="169" y="237.8">60.96 (2.400)</text>
<text x="187.3" y="234.6">55.88 (2.200)</text>
<text x="187.3" y="237.8">58.42 (2.300)</text>
<text x="25.3" y="240.9">11</text>
<text x="25.3" y="244">12</text>
<text x="39.1" y="240.9">• 22-27-2111</text>
<text x="39.1" y="244">• 22-27-2121</text>
<text x="57.3" y="240.9">• 22-29-2111</text>
<text x="57.3" y="244">• 22-29-2121</text>
<text x="75.7" y="240.9">27.94 (1.100)</text>
<text x="75.7" y="244">30.48 (1.200)</text>
<text x="93.9" y="240.9">25.40 (1.000)</text>
<text x="93.9" y="244">27.94 (1.100)</text>
<text x="118.6" y="241">25</text>
<text x="118.6" y="244.1">26</text>
<text x="132.4" y="241">• 22-27-2251</text>
<text x="134.1" y="244.1">22-27-2261</text>
<text x="150.7" y="241">• 22-29-2251</text>
<text x="152.4" y="244.1">22-29-2261</text>
<text x="169" y="241">63.50 (2.500)</text>
<text x="169" y="244.1">66.04 (2.600)</text>
<text x="187.3" y="241">60.96 (2.400)</text>
<text x="187.3" y="244.1">63.50 (2.500)</text>
<text x="25.3" y="247.2">13</text>
<text x="25.3" y="250.4">14</text>
<text x="39.1" y="247.2">• 22-27-2131</text>
<text x="39.1" y="250.4">• 22-27-2141</text>
<text x="57.3" y="247.2">• 22-29-2131</text>
<text x="57.3" y="250.4">• 22-29-2141</text>
<text x="75.7" y="247.2">33.02 (1.300)</text>
<text x="75.7" y="250.4">35.56 (1.400)</text>
<text x="93.9" y="247.2">30.48 (1.200)</text>
<text x="93.9" y="250.4">33.02 (1.300)</text>
<text x="118.6" y="247.3">27</text>
<text x="118.6" y="250.5">28</text>
<text x="134.1" y="247.3">22-27-2271</text>
<text x="134.1" y="250.5">22-27-2281</text>
<text x="152.4" y="247.3">22-29-2271</text>
<text x="152.4" y="250.5">22-29-2281</text>
<text x="169" y="247.3">68.58 (2.700)</text>
<text x="169" y="250.5">71.12 (2.800)</text>
<text x="187.3" y="247.3">66.04 (2.600)</text>
<text x="187.3" y="250.5">68.58 (2.700)</text>
<text x="17" y="257.5">• US Standard Product, available through Molex franchised distributors</text>
<text x="25.3" y="253.6">15</text>
<text x="39.1" y="253.6">• 22-27-2151</text>
<text x="57.3" y="253.6">• 22-29-2151</text>
<text x="75.7" y="253.6">38.10 (1.500)</text>
<text x="93.9" y="253.6">35.56 (1.400)</text>
</g>
<g font-size="2.3" fill="#fff">
<text x="25.3" y="212.3">02</text>
<text x="25.3" y="215.5">03</text>
<text x="25.3" y="218.6">04</text>
<text x="25.3" y="221.8">05</text>
<text x="25.3" y="225">06</text>
<text x="25.3" y="228.2">07</text>
<text x="25.3" y="231.3">08</text>
<text x="25.3" y="234.5">09</text>
</g>
</svg>
